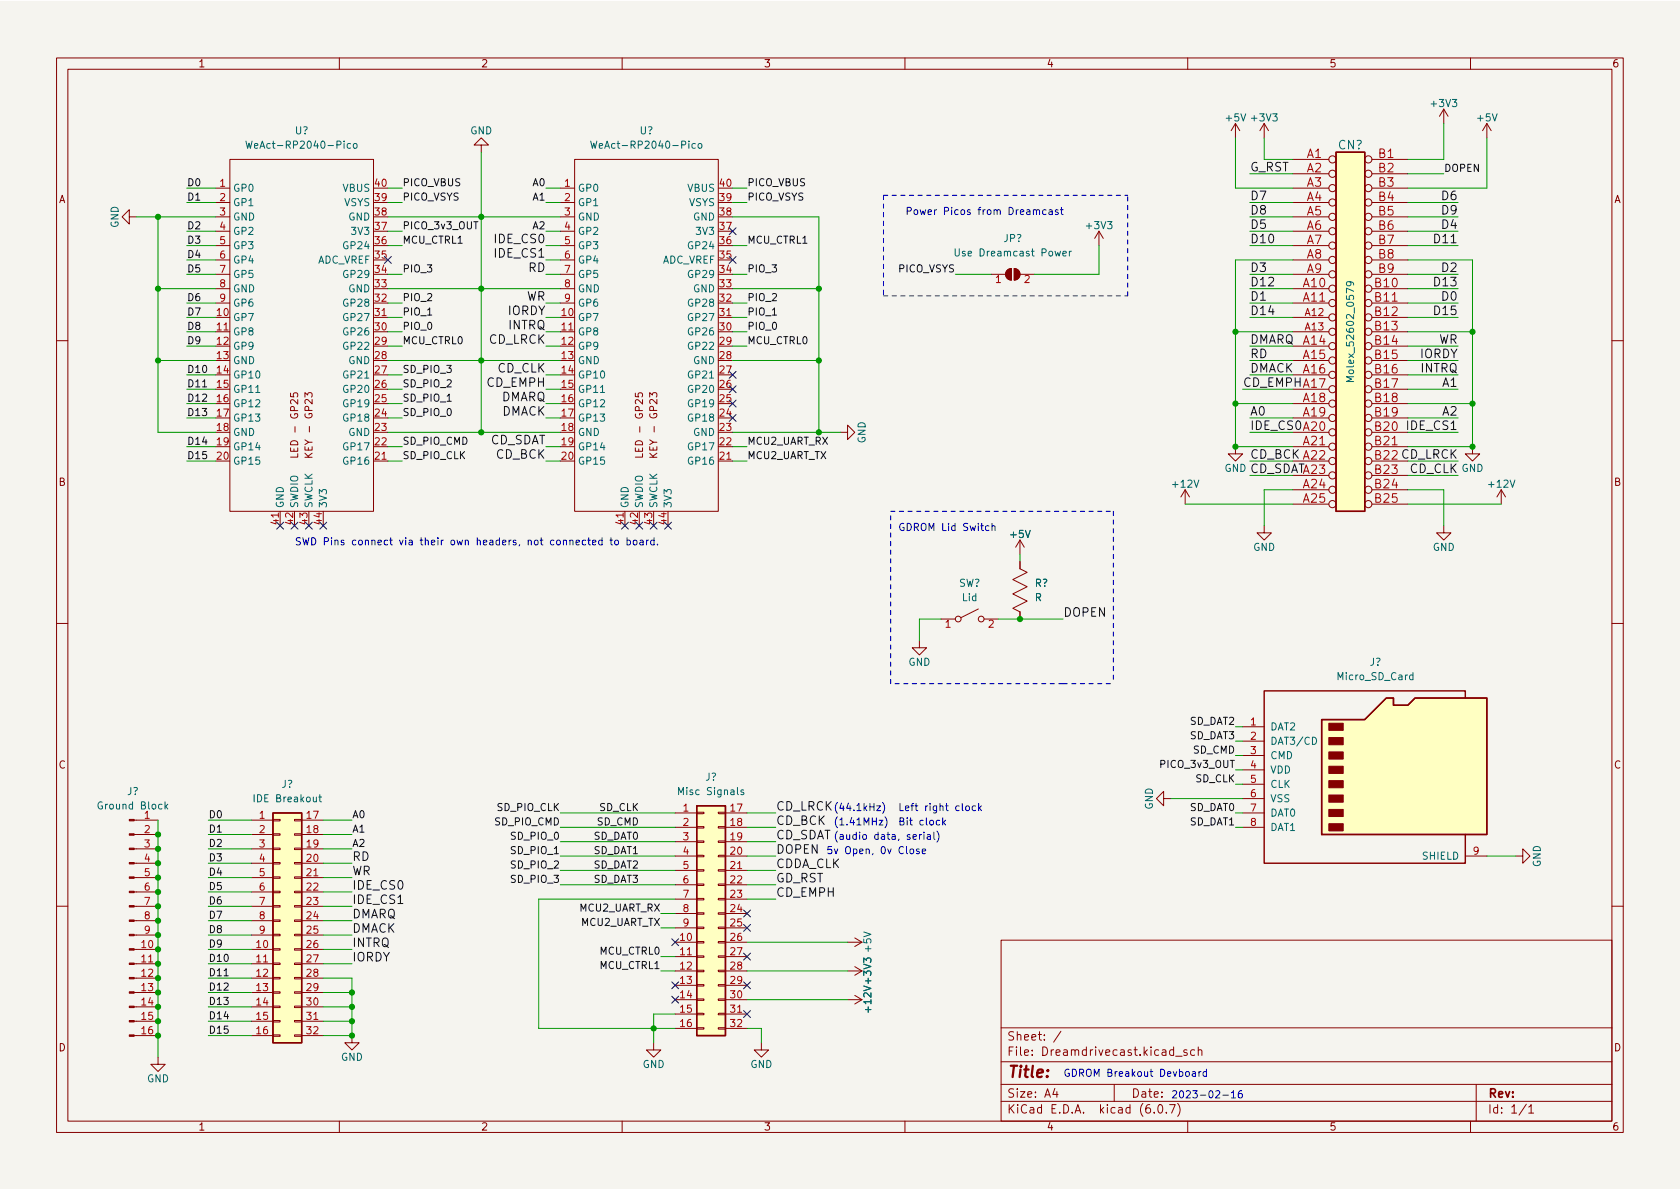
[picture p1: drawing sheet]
<svg xmlns="http://www.w3.org/2000/svg" width="297mm" height="210mm" viewBox="0 0 297 210" stroke-linecap="round" stroke-linejoin="round" font-family="sans-serif">
<path d="M0 .2h297v210.1h-297z" fill="#f5f4ef" stroke="#f5f4ef" stroke-width=".18"/>
<g fill="none" stroke="#840000" stroke-width=".18">
<path d="M10 10.2h277v190.1h-277zM12 12.2h273v186.1h-273zM60 10.2v2M110 10.2v2M160 10.2v2M210 10.2v2M255.3 19.3l-.8 1.3M255.3 19.3v2.5M255.3 19.3l.7 1.3M260 10.2v2M22.9 38.3v-1.2l-1.3 1.2 1.3 1.3v-1.3h1.2M38.1 33.3h2.5"/>
<path d="M38.1 35.8h2.5M38.1 38.3h2.5M40.6 28.2h25.4v62.2h-25.4zM85.1 25.6h1.3l-1.3-1.2-1.3 1.2h1.3v1.3M99.1 33.3h2.5M99.1 35.8h2.5M99.1 38.3h2.5M101.6 28.2h25.4v62.2h-25.4zM218.4 21.8l-.7 1.3M218.4 21.8v2.6M218.4 21.8l.8 1.3M223.5 21.8l-.7 1.3"/>
<path d="M223.5 21.8v2.6M223.5 21.8l.8 1.3M228.6 28.2h6.3M228.6 30.7h6.3M228.6 33.3h6.3M228.6 35.8h6.3M228.6 38.3h6.3M242.6 28.2h6.3M242.6 30.7h6.3M242.6 33.3h6.3M242.6 35.8h6.3M242.6 38.3h6.3"/>
<path d="M262.9 21.8l-.8 1.3M262.9 21.8v2.6M262.9 21.8l.8 1.3M38.1 48.5h2.5M38.1 51h2.5M38.1 53.6h2.5M38.1 58.7h2.5M38.1 40.9h2.5M38.1 43.4h2.5M38.1 46h2.5M66 56.1h2.6M99.1 48.5h2.5"/>
<path d="M99.1 51h2.5M99.1 53.6h2.5M99.1 58.7h2.5M99.1 40.9h2.5M99.1 43.4h2.5M99.1 46h2.5M127 56.1h2.5M175.3 48.5h2.5M178.1 47.8l.7-.3v2a1.02 1.02 0 0 1-.9-.6 1.02 1.02 0 0 1 .2-1.1zM179.3 47.5a1.02 1.02 0 0 1 1 1 1.02 1.02 0 0 1-1 1zM180.3 48.5h2.6M194.3 40.9l-.8 1.3"/>
<path d="M194.3 40.9v2.5M194.3 40.9l.8 1.3M228.6 48.5h6.3M228.6 51h6.3M228.6 53.6h6.3M228.6 56.1h6.3M228.6 58.7h6.3M228.6 40.9h6.3M228.6 43.4h6.3M228.6 46h6.3M242.6 48.5h6.3M242.6 51h6.3"/>
<path d="M242.6 53.6h6.3M242.6 56.1h6.3M242.6 58.7h6.3M242.6 40.9h6.3M242.6 43.4h6.3M242.6 46h6.3M10 60.2h2M51.4 69.5v.6l.6 .1-.1-.2v-.4l.2-.1h.4l.1 .2-.1 .5M53.9 70.2v-.8l.5 .5 .1-.4h.6l.1 .2-.1 .5M112.3 69.5v.6l.6 .1-.1-.2 .1-.4 .2-.1h.4l.1 .2-.1 .5M114.9 70.2v-.8l.5 .5 .1-.4h.5l.1 .2-.1 .5M148.6 76.4h1.3v-1.2l1.2 1.2-1.2 1.3v-1.3"/>
<path d="M218.4 79v1.3h1.3l-1.3 1.2-1.2-1.2h1.2M228.6 61.2h6.3M228.6 63.7h6.3M228.6 66.3h6.3M228.6 68.8h6.3M228.6 71.4h6.3M228.6 73.9h6.3M228.6 76.4h6.3M228.6 79h6.3M242.6 61.2h6.3M242.6 63.7h6.3M242.6 66.3h6.3"/>
<path d="M242.6 68.8h6.3M242.6 71.4h6.3M242.6 73.9h6.3M242.6 76.4h6.3M242.6 79h6.3M260.3 79v1.3h1.3l-1.3 1.2-1.2-1.2h1.2M285 60.2h2M49.5 90.4v2.6M52.6 80.2v.6h-1.2M53.9 80.9h1.3M53.9 80.1l.7 .8M55.2 80.1l-.7 .6"/>
<path d="M66 81.5h2.6M110.5 90.4v2.6M113.6 80.2v.6h-1.3M114.9 80.9h1.2M114.9 80.1l.7 .8M116.1 80.1l-.7 .6M127 81.5h2.5M180.3 99.3v1.3l1.3 .6-2.5 1.3 2.5 1.3-2.5 1.2 2.5 1.3-2.5 1.3 1.2 .6v1.3M180.3 95.5v2.5M180.3 95.5l-.7 1.3M180.3 95.5l.8 1.3M209.5 86.6l-.7 1.3"/>
<path d="M209.5 86.6v2.5M209.5 86.6l.8 1.3M223.5 93v1.2h1.3l-1.3 1.3-1.3-1.3h1.3M228.6 81.5h6.3M228.6 84.1h6.3M228.6 86.6h6.3M228.6 89.1h6.3M242.6 81.5h6.3M242.6 84.1h6.3M242.6 86.6h6.3M242.6 89.1h6.3M255.3 93v1.2h1.2l-1.2 1.3-1.3-1.3h1.3"/>
<path d="M265.4 86.6l-.7 1.3M265.4 86.6v2.5M265.4 86.6l.8 1.3M10 110.2h2M162.6 113.3v1.2h1.2l-1.2 1.3-1.3-1.3h1.3M166.4 109.5h2.5M173 107.7l-3.1 1.5M174 109.5h2.5M285 110.2h2M219.7 128.5h3.8M219.7 131.1h3.8M219.7 133.6h3.8"/>
<path d="M219.7 136.1h3.8M219.7 138.7h3.8M23.7 145h4.2M23.7 147.6h4.2M23.7 150.1h4.2M23.7 152.6h4.2M23.7 155.2h4.2M23.7 157.7h4.2M44.4 145h3.9M44.4 147.6h3.9M44.4 150.1h3.9M44.4 152.6h3.9"/>
<path d="M44.4 155.2h3.9M44.4 157.7h3.9M48.3 157.6h1.2v.3h-1.2zM48.3 155.1h1.2v.2h-1.2zM48.3 152.5h1.2v.3h-1.2zM48.3 150h1.2v.2h-1.2zM48.3 147.4h1.2v.3h-1.2zM48.3 144.9h1.2v.3h-1.2zM52.1 157.6h1.2v.3h-1.2zM52.1 155.1h1.2v.2h-1.2zM52.1 152.5h1.2v.3h-1.2zM52.1 150h1.2v.2h-1.2z"/>
<path d="M52.1 147.4h1.2v.3h-1.2zM52.1 144.9h1.2v.3h-1.2zM53.3 145h3.8M53.3 147.6h3.8M53.3 150.1h3.8M53.3 152.6h3.8M53.3 155.2h3.8M53.3 157.7h3.8M119.4 143.8h3.8M119.4 146.3h3.8M119.4 148.8h3.8M119.4 151.4h3.8"/>
<path d="M119.4 153.9h3.8M119.4 156.5h3.8M119.4 159h3.8M123.2 158.9h1.3v.2h-1.3zM123.2 156.3h1.3v.3h-1.3zM123.2 153.8h1.3v.2h-1.3zM123.2 151.3h1.3v.2h-1.3zM123.2 148.7h1.3v.3h-1.3zM123.2 146.2h1.3v.2h-1.3zM123.2 143.6h1.3v.3h-1.3zM127 158.9h1.3v.2h-1.3zM127 156.3h1.3v.3h-1.3z"/>
<path d="M127 153.8h1.3v.2h-1.3zM127 151.3h1.3v.2h-1.3zM127 148.7h1.3v.3h-1.3zM127 146.2h1.3v.2h-1.3zM127 143.6h1.3v.3h-1.3zM128.3 143.8h3.8M128.3 146.3h3.8M128.3 148.8h3.8M128.3 151.4h3.8M128.3 153.9h3.8M128.3 156.5h3.8M128.3 159h3.8"/>
<path d="M205.7 141.2v-1.3l-1.2 1.3 1.2 1.3v-1.3h1.3M219.7 143.8h3.8M219.7 146.3h3.8M219.7 141.2h3.8M259.1 151.4h3.8M268 151.4h1.2v-1.3l1.3 1.3-1.3 1.2v-1.2M10 160.2h2M23.7 167.9h4.2M23.7 170.4h4.2M23.7 173h4.2M23.7 175.5h4.2M23.7 178h4.2"/>
<path d="M23.7 160.3h4.2M23.7 162.8h4.2M23.7 165.3h4.2M44.4 167.9h3.9M44.4 170.4h3.9M44.4 173h3.9M44.4 175.5h3.9M44.4 178h3.9M44.4 160.3h3.9M44.4 162.8h3.9M44.4 165.3h3.9M48.3 177.9h1.2v.3h-1.2z"/>
<path d="M48.3 175.4h1.2v.2h-1.2zM48.3 172.8h1.2v.3h-1.2zM48.3 170.3h1.2v.3h-1.2zM48.3 167.8h1.2v.2h-1.2zM48.3 165.2h1.2v.3h-1.2zM48.3 162.7h1.2v.2h-1.2zM48.3 160.1h1.2v.3h-1.2zM52.1 177.9h1.2v.3h-1.2zM52.1 175.4h1.2v.2h-1.2zM52.1 172.8h1.2v.3h-1.2zM52.1 170.3h1.2v.3h-1.2zM52.1 167.8h1.2v.2h-1.2z"/>
<path d="M52.1 165.2h1.2v.3h-1.2zM52.1 162.7h1.2v.2h-1.2zM52.1 160.1h1.2v.3h-1.2zM53.3 167.9h3.8M53.3 170.4h3.8M53.3 173h3.8M53.3 175.5h3.8M53.3 178h3.8M53.3 160.3h3.8M53.3 162.8h3.8M53.3 165.3h3.8M119.4 166.6h3.8"/>
<path d="M119.4 169.2h3.8M119.4 171.7h3.8M119.4 174.2h3.8M119.4 176.8h3.8M119.4 179.3h3.8M119.4 161.5h3.8M119.4 164.1h3.8M123.2 179.2h1.3v.2h-1.3zM123.2 176.7h1.3v.2h-1.3zM123.2 174.1h1.3v.3h-1.3zM123.2 171.6h1.3v.2h-1.3zM123.2 169h1.3v.3h-1.3z"/>
<path d="M123.2 166.5h1.3v.2h-1.3zM123.2 164h1.3v.2h-1.3zM123.2 161.4h1.3v.3h-1.3zM127 179.2h1.3v.2h-1.3zM127 176.7h1.3v.2h-1.3zM127 174.1h1.3v.3h-1.3zM127 171.6h1.3v.2h-1.3zM127 169h1.3v.3h-1.3zM127 166.5h1.3v.2h-1.3zM127 164h1.3v.2h-1.3zM127 161.4h1.3v.3h-1.3zM128.3 166.6h3.8"/>
<path d="M128.3 169.2h3.8M128.3 171.7h3.8M128.3 174.2h3.8M128.3 176.8h3.8M128.3 179.3h3.8M128.3 161.5h3.8M128.3 164.1h3.8M149.9 166.6h2.5M149.9 171.7h2.5M149.9 176.8h2.5M151.1 176l1.3 .8M151.1 170.9l1.3 .8"/>
<path d="M151.1 165.9l1.3 .7M152.4 176.8l-1.3 .7M152.4 171.7l-1.3 .8M152.4 166.6l-1.3 .8M177 166.3h108v32h-108zM285 160.2h2M23.7 180.6h4.2M23.7 183.1h4.2M27.9 186.9v1.3h-1.2l1.2 1.3 1.3-1.3h-1.3M44.4 180.6h3.9M44.4 183.1h3.9M48.3 183h1.2v.3h-1.2z"/>
<path d="M48.3 180.5h1.2v.2h-1.2zM52.1 183h1.2v.3h-1.2zM52.1 180.5h1.2v.2h-1.2zM53.3 180.6h3.8M53.3 183.1h3.8M60 198.3v2M62.2 183.1v1.3h1.3l-1.3 1.3-1.2-1.3h1.2M110 198.3v2M115.6 184.4v1.3h1.2l-1.2 1.2-1.3-1.2h1.3M119.4 181.9h3.8M123.2 181.7h1.3v.3h-1.3zM127 181.7h1.3v.3h-1.3z"/>
<path d="M128.3 181.9h3.8M134.6 184.4v1.3h1.3l-1.3 1.2-1.3-1.2h1.3M160 198.3v2M177 194.8h108M177 191.8h108M177 187.8h108M177 181.8h108M186.5 192.5l-.4 1h1M186.9 193v1M187.6 182.4l-1.3 1.9M197 191.8v3M204.1 196.7v.1"/>
<path d="M204.9 195.4l.2-.1a.81 .81 0 0 1 .6 .7 .81 .81 0 0 1-.3 .8h-.2a.81 .81 0 0 1-.6-.6 .81 .81 0 0 1 .3-.8zM206.2 196.7v.1M206.8 195.3h1l-.7 1.5M207.9 186.8h1.1M208.2 195.1a1.72 1.72 0 0 1 0 2.3M209.9 185.7l-.4-.1-.2 .2 .1 .3 .5 .1v.4h-.6M210 198.3v2M211.2 185.7l-.4-.1-.3 .3v.4l.1 .3h.6M211.9 185.8l.2-.2 .3 .1 .1 .9M211.9 185.1v1.5M260 198.3v2M261 191.8v6.5"/>
<path d="M269.9 195.3l-1.3 1.9M270.3 195.8l.4-.5v1.5M270.3 196.8h.9"/>
<circle cx="235.6" cy="35.8" r=".63"/>
<circle cx="235.6" cy="38.3" r=".63"/>
<circle cx="235.6" cy="28.2" r=".63"/>
<circle cx="235.6" cy="33.3" r=".63"/>
<circle cx="235.6" cy="30.7" r=".63"/>
<circle cx="241.9" cy="38.3" r=".63"/>
<circle cx="241.9" cy="30.7" r=".63"/>
<circle cx="241.9" cy="33.3" r=".63"/>
<circle cx="241.9" cy="35.8" r=".63"/>
<circle cx="241.9" cy="28.2" r=".63"/>
<circle cx="235.6" cy="58.7" r=".63"/>
<circle cx="235.6" cy="46" r=".63"/>
<circle cx="235.6" cy="51" r=".63"/>
<circle cx="235.6" cy="53.6" r=".63"/>
<circle cx="235.6" cy="56.1" r=".63"/>
<circle cx="235.6" cy="40.9" r=".63"/>
<circle cx="235.6" cy="43.4" r=".63"/>
<circle cx="235.6" cy="48.5" r=".63"/>
<circle cx="241.9" cy="51" r=".63"/>
<circle cx="241.9" cy="53.6" r=".63"/>
<circle cx="241.9" cy="56.1" r=".63"/>
<circle cx="241.9" cy="58.7" r=".63"/>
<circle cx="241.9" cy="40.9" r=".63"/>
<circle cx="241.9" cy="43.4" r=".63"/>
<circle cx="241.9" cy="46" r=".63"/>
<circle cx="241.9" cy="48.5" r=".63"/>
<circle cx="235.6" cy="79" r=".63"/>
<circle cx="235.6" cy="63.7" r=".63"/>
<circle cx="235.6" cy="61.2" r=".63"/>
<circle cx="235.6" cy="71.4" r=".63"/>
<circle cx="235.6" cy="73.9" r=".63"/>
<circle cx="235.6" cy="66.3" r=".63"/>
<circle cx="235.6" cy="68.8" r=".63"/>
<circle cx="235.6" cy="76.4" r=".63"/>
<circle cx="241.9" cy="61.2" r=".63"/>
<circle cx="241.9" cy="71.4" r=".63"/>
<circle cx="241.9" cy="66.3" r=".63"/>
<circle cx="241.9" cy="68.8" r=".63"/>
<circle cx="241.9" cy="73.9" r=".63"/>
<circle cx="241.9" cy="79" r=".63"/>
<circle cx="241.9" cy="63.7" r=".63"/>
<circle cx="241.9" cy="76.4" r=".63"/>
<circle cx="235.6" cy="86.6" r=".63"/>
<circle cx="235.6" cy="89.1" r=".63"/>
<circle cx="235.6" cy="84.1" r=".63"/>
<circle cx="235.6" cy="81.5" r=".63"/>
<circle cx="241.9" cy="86.6" r=".63"/>
<circle cx="241.9" cy="84.1" r=".63"/>
<circle cx="241.9" cy="81.5" r=".63"/>
<circle cx="241.9" cy="89.1" r=".63"/>
<circle cx="169.4" cy="109.5" r=".51"/>
<circle cx="173.5" cy="109.5" r=".51"/>
</g>
<g fill="#840000" stroke="#840000" stroke-width=".18">
<path d="M178.1 47.8l.7-.3v2a1.02 1.02 0 0 1-.9-.6 1.02 1.02 0 0 1 .2-1.1z"/>
<path d="M179.3 47.5a1.02 1.02 0 0 1 1 1 1.02 1.02 0 0 1-1 1z"/>
<path d="M22.9 183h.8v.3h-.8z"/>
<path d="M22.9 180.5h.8v.2h-.8z"/>
<path d="M22.9 177.9h.8v.3h-.8z"/>
<path d="M22.9 175.4h.8v.2h-.8z"/>
<path d="M22.9 172.8h.8v.3h-.8z"/>
<path d="M22.9 170.3h.8v.3h-.8z"/>
<path d="M22.9 167.8h.8v.2h-.8z"/>
<path d="M22.9 165.2h.8v.3h-.8z"/>
<path d="M22.9 162.7h.8v.2h-.8z"/>
<path d="M22.9 160.1h.8v.3h-.8z"/>
<path d="M22.9 157.6h.8v.3h-.8z"/>
<path d="M22.9 155.1h.8v.2h-.8z"/>
<path d="M22.9 152.5h.8v.3h-.8z"/>
<path d="M22.9 150h.8v.2h-.8z"/>
<path d="M22.9 147.4h.8v.3h-.8z"/>
<path d="M22.9 144.9h.8v.3h-.8z"/>
<path d="M234.9 145.7h2.6v1.2h-2.6z"/>
<path d="M234.9 143.1h2.6v1.3h-2.6z"/>
<path d="M234.9 140.6h2.6v1.3h-2.6z"/>
<path d="M234.9 138h2.6v1.3h-2.6z"/>
<path d="M234.9 135.5h2.6v1.3h-2.6z"/>
<path d="M234.9 133h2.6v1.2h-2.6z"/>
<path d="M234.9 130.4h2.6v1.3h-2.6z"/>
<path d="M234.9 127.9h2.6v1.3h-2.6z"/>
</g>
<g fill="none" stroke="#006464" stroke-width=".18">
<path d="M43.5 25l.3 1.2 .2-.9 .3 .9 .3-1.2M62 25.4h-.4l-.2 .2 .1 .6h.5M62.5 25.5l.2-.1 .4 .1v.5l-.1 .2h-.3l-.2-.1zM104.4 25l.3 1.2 .3-.9 .2 .9 .3-1.2M122.9 25.4h-.3l-.3 .2 .2 .6h.4M123.5 25.5l.2-.1 .3 .1 .1 .5-.1 .2h-.3l-.2-.1zM168.9 44v1l.2 .3 .4-.1 .1-.2v-1M187.9 44.8l.6-.1v-.2l-.4-.1-.2 .2 .1 .6h.5M189.1 44.4v.9M189.4 44.4l-.3 .3M238.6 49.8l.3 .3-.1 .3-.2 .1-.5-.1v-.3l.1-.2a.84 .84 0 0 1 1.1 .3v.2M239.3 66.6h-1.2l.9 .4-.9 .5h1.2"/>
<path d="M249.8 119.4h-.3l-.3 .2 .1 .5h.5M249.8 118.9v1.3M131.5 139.7h-.3l-.2 .2 .1 .1 .4 .2v.3h-.5M232.1 130.4a.64 .64 0 0 1 .7 .6 .64 .64 0 0 1-.7 .6zM29.2 141.8v1.3M29.3 142.6l.4 .5M29.7 142.2l-.5 .5M56.4 140.9h.4M56.5 140.5v1.1l.3 .2"/>
</g>
<g fill="#ffffc2" stroke="#ffffc2" stroke-width=".18">
<path d="M236.2 26.9h5.1v63.5h-5.1z"/>
<path d="M48.3 143.8h5v40.6h-5z"/>
<path d="M123.2 142.5h5.1v40.6h-5.1z"/>
<path d="M233.7 127.2h7.6l3.8-3.8h1.3v1.3h2.5l1.3-1.3h12.7v24.2h-29.2z"/>
</g>
<path d="M236.2 26.9h5.1v63.5h-5.1zM233.7 127.2h7.6l3.8-3.8h1.3v1.3h2.5l1.3-1.3h12.7v24.2h-29.2zM259.1 123.4v-1.2h-35.6v30.4h35.6v-5M48.3 143.8h5v40.6h-5zM123.2 142.5h5.1v40.6h-5.1z" fill="none" stroke="#840000" stroke-width=".25"/>
<path d="M35.8 68.4h.7M39.6 172.6h.8" fill="none" stroke="#0f0f0f" stroke-width=".18"/>
<g fill="none" stroke="#0000c2" stroke-width=".18">
<path d="M183.3 37.3l.1-.2 .3 .1 .1 .7M185 37.2l-.4-.1-.3 .2 .2 .6h.5M185.5 37.2h.5v.7M186 37.4l-.4 .1-.2 .1 .2 .3h.4M187.1 37.2l-.3-.1-.2 .2v.2l.5 .1v.3h-.5M187.5 37.1h.5M187.7 36.7v1.1l.3 .1M103.9 95.5h.5M104.1 95.1v1.1l.3 .2M104.8 95.9l.6-.1-.1-.2-.4-.1-.1 .2v.6h.5M106.5 95.6l-.4-.1-.3 .3 .2 .5h.5M106.5 95.1v1.3"/>
<path d="M107.8 95.5h.5M108 95.1v1.1l.3 .2M108.8 95.6l.3-.1 .3 .3v.3l-.3 .3-.3-.1-.1-.2zM110.9 95.6l.3-.1 .3 .3-.1 .5h-.5M110.9 95.1v1.3M112.1 95.6l.3-.1 .2 .3v.3l-.2 .3-.3-.1-.1-.2zM113.2 95.6h.5v.8M113.7 95.8l-.4 .1-.2 .2 .2 .3 .4-.1M114.3 95.5v.9M114.7 95.5l-.4 .3M115.6 95.6l-.3-.1-.3 .3 .2 .5h.4M115.6 95.1v1.3"/>
<path d="M116.3 96.2v.2M174.9 93h-.4l-.3 .2 .2 .6h.5M175.4 93.1l.2-.1h.3v.8M175.4 92.5v1.3M155 142.5h.7l-.7 .8h.7M155.4 145h.7l-.7 .9h.7M156 141.9a1.46 1.46 0 0 1 0 1.9M156.5 144.4a1.46 1.46 0 0 1 0 2M161 150.2l.3-.1 .2 .3v.3l-.2 .3-.3-.1-.1-.2zM162.5 150.2l-.3-.1-.2 .2 .1 .2 .4 .1v.3h-.5M162.6 147.6v.8M162.9 147.6l-.3 .2"/>
<path d="M163.1 150.5l.6-.1-.1-.2-.4-.1-.1 .2v.6h.5M163.4 147.2v.1M163.4 147.6v.8M164 147.6h.5v.8M164.5 147.9h-.4l-.2 .2 .2 .3h.4M165.1 147.2v1l.2 .2M165.7 147a1.46 1.46 0 0 1 0 1.9M166.1 145.1l-.3-.1-.3 .3 .2 .5h.4M166.7 144.6v1.3M166.8 145.4l.4 .5M167.2 145l-.5 .5M170.9 142.6l.3-.1 .2 .2v.4l-.2 .2h-.3l-.2-.2z"/>
<path d="M172.5 142.6l-.4-.1-.2 .2 .1 .6h.5M173 142.1v1.2M173.2 142.9l.3 .4M173.5 142.5l-.5 .5M210.8 189.6h.5l.1 .7M211.4 189.8l-.4 .1-.2 .1 .2 .3h.4M212 189.5v.8M212.3 189.5l-.3 .2M213.3 189.6l-.3-.1-.3 .2 .1 .6h.5M213.3 189.1v1.2M216.2 193.7h1M217.7 193.2l.4-.3v1.2"/>
<path d="M217.7 194.1h.8M219.5 192.9h-.3a.86 .86 0 0 0 0 1.2l.4-.1 .1-.4-.3-.2h-.2l-.3 .2"/>
</g>
<path d="M156.2 34.5v17.8M156.2 34.5h43.2M156.2 52.3h43.2M199.4 52.3v-17.8M157.5 90.4h39.3M196.8 90.4v30.5M157.5 120.9v-30.5M188 120.9h8.8M188 120.9h-30.5" fill="none" stroke="#0000c2" stroke-width=".18" stroke-dasharray=".8 .8"/>
<g fill="none" stroke="#009600" stroke-width=".18">
<path d="M24.1 38.3h14M27.9 38.3v38.1h10.2M33 33.3h5.1M33 35.8h5.1M68.6 38.3h30.5M68.6 33.3h2.5M68.6 35.8h2.5M85.1 26.9v49.5M96.5 33.3h2.6M96.5 35.8h2.6M129.5 38.3h15.3v38.1M129.5 33.3h2.6"/>
<path d="M129.5 35.8h2.6M218.4 24.4v8.9h10.2M221 38.3h7.6M221 35.8h7.6M221 30.7h7.6M223.5 24.4v3.8h5.1M248.9 38.3h8.9M248.9 35.8h8.9M248.9 30.7h6.4M255.3 21.8v6.4h-6.4M262.9 24.4v8.9h-14M27.9 51h10.2"/>
<path d="M33 58.7h5.1M33 56.1h5.1M33 53.6h5.1M33 43.4h5.1M33 48.5h5.1M33 40.9h5.1M33 46h5.1M68.6 58.7h2.5M68.6 56.1h2.5M68.6 53.6h2.5M68.6 51h30.5M68.6 43.4h2.5"/>
<path d="M68.6 48.5h2.5M68.6 40.9h2.5M96.5 58.7h2.6M96.5 56.1h2.6M96.5 53.6h2.6M96.5 43.4h2.6M96.5 48.5h2.6M96.5 40.9h2.6M96.5 46h2.6M129.5 58.7h2.6M129.5 56.1h2.6M129.5 53.6h2.6"/>
<path d="M129.5 51h15.3M129.5 43.4h2.6M129.5 48.5h2.6M168.9 48.5h6.4M194.3 43.4v5.1h-11.4M218.4 58.7h10.2M221 56.1h7.6M221 53.6h7.6M221 51h7.6M221 43.4h7.6M221 48.5h7.6M221 40.9h7.6"/>
<path d="M228.6 46h-10.2v33h10.2M248.9 58.7h11.4M248.9 56.1h8.9M248.9 53.6h8.9M248.9 51h8.9M248.9 43.4h8.9M248.9 48.5h8.9M248.9 40.9h8.9M248.9 46h11.4v33h-11.4M27.9 63.7h10.2M33 61.2h5.1M33 66.3h5.1"/>
<path d="M33 68.8h5.1M33 73.9h5.1M33 71.4h5.1M33 79h5.1M68.6 61.2h2.5M68.6 66.3h2.5M68.6 68.8h2.5M68.6 76.4h30.5M68.6 73.9h2.5M68.6 71.4h2.5M68.6 63.7h30.5M68.6 79h2.5"/>
<path d="M96.5 61.2h2.6M96.5 66.3h2.6M96.5 68.8h2.6M96.5 73.9h2.6M96.5 71.4h2.6M96.5 79h2.6M129.5 61.2h2.6M129.5 76.4h19.1M129.5 63.7h15.3M129.5 79h2.6M218.4 71.4h10.2M219.7 68.8h8.9"/>
<path d="M221 61.2h7.6M221 66.3h7.6M221 76.4h7.6M221 73.9h7.6M221 63.7h7.6M248.9 61.2h8.9M248.9 66.3h8.9M248.9 68.8h8.9M248.9 76.4h8.9M248.9 73.9h8.9M248.9 71.4h11.4M248.9 63.7h8.9"/>
<path d="M33 81.5h5.1M68.6 81.5h2.5M96.5 81.5h2.6M129.5 81.5h2.6M180.3 98v1.3M209.5 89.1h19.1M221 81.5h7.6M221 84.1h7.6M228.6 86.6h-5.1v6.4M248.9 86.6h6.4v6.4M248.9 81.5h8.9M248.9 84.1h8.9"/>
<path d="M248.9 89.1h16.5M166.4 109.5h-3.8v3.8M176.5 109.5h11.5M218.4 136.1h1.3M218.4 133.6h1.3M218.4 131.1h1.3M218.4 128.5h1.3M218.4 138.7h1.3M27.9 145v41.9M36.8 157.7h7.6M36.8 152.6h7.6M36.8 155.2h7.6"/>
<path d="M36.8 147.6h7.6M36.8 150.1h7.6M36.8 145h7.6M57.1 157.7h5.1M57.1 152.6h5.1M57.1 155.2h5.1M57.1 147.6h5.1M57.1 150.1h5.1M57.1 145h5.1M99.1 146.3h20.3M99.1 156.5h20.3M99.1 153.9h20.3"/>
<path d="M99.1 148.8h20.3M99.1 151.4h20.3M99.1 143.8h20.3M119.4 159h-24.2v22.9h24.2M132.1 146.3h5.1M132.1 156.5h5.1M132.1 153.9h5.1M132.1 148.8h5.1M132.1 159h5.1M132.1 151.4h5.1M132.1 143.8h5.1M207 141.2h12.7"/>
<path d="M218.4 146.3h1.3M218.4 143.8h1.3M262.9 151.4h5.1M36.8 162.8h7.6M36.8 160.3h7.6M36.8 165.3h7.6M36.8 178h7.6M36.8 170.4h7.6M36.8 167.9h7.6M36.8 175.5h7.6M36.8 173h7.6M57.1 162.8h5.1"/>
<path d="M57.1 160.3h5.1M57.1 165.3h5.1M57.1 173h5.1v10.1h-5.1M57.1 178h5.1M57.1 170.4h5.1M57.1 167.9h5.1M57.1 175.5h5.1M116.8 171.7h2.6M116.8 169.2h2.6M116.8 161.5h2.6M116.8 164.1h2.6M119.4 179.3h-3.8v5.1"/>
<path d="M132.1 176.8h17.8M132.1 171.7h17.8M132.1 166.6h17.8M36.8 180.6h7.6M36.8 183.1h7.6M57.1 180.6h5.1M132.1 181.9h2.5v2.5"/>
</g>
<g fill="none" stroke="#000084" stroke-width=".18">
<path d="M68 45.4l1.2 1.2M69.2 45.4l-1.2 1.2M128.9 40.3l1.2 1.2M128.9 45.4l1.2 1.2M130.1 40.3l-1.2 1.2M130.1 45.4l-1.2 1.2M128.9 68.2l1.2 1.2M128.9 65.7l1.2 1.2M128.9 70.8l1.2 1.2M128.9 73.3l1.2 1.2M130.1 68.2l-1.2 1.2M130.1 65.7l-1.2 1.2"/>
<path d="M130.1 70.8l-1.2 1.2M130.1 73.3l-1.2 1.2M48.9 92.3l1.2 1.3M50.1 92.3l-1.2 1.3M51.5 92.3l1.2 1.3M52.7 92.3l-1.2 1.3M54 92.3l1.2 1.3M55.2 92.3l-1.2 1.3M56.5 92.3l1.3 1.3M57.8 92.3l-1.3 1.3M109.9 92.3l1.2 1.3M111.1 92.3l-1.2 1.3"/>
<path d="M112.4 92.3l1.2 1.3M113.6 92.3l-1.2 1.3M115 92.3l1.2 1.3M116.2 92.3l-1.2 1.3M117.5 92.3l1.2 1.3M118.7 92.3l-1.2 1.3M118.8 166l1.2 1.2M118.8 173.6l1.2 1.2M118.8 176.2l1.2 1.2M120 166l-1.2 1.2M120 173.6l-1.2 1.2M120 176.2l-1.2 1.2"/>
<path d="M131.5 178.7l1.2 1.2M131.5 160.9l1.2 1.2M131.5 173.6l1.2 1.2M131.5 163.5l1.2 1.2M131.5 168.5l1.2 1.3M132.7 178.7l-1.2 1.2M132.7 160.9l-1.2 1.2M132.7 173.6l-1.2 1.2M132.7 163.5l-1.2 1.2M132.7 168.5l-1.2 1.3"/>
</g>
<g fill="#009600" stroke="#009600" stroke-width=".18">
<circle cx="260.3" cy="58.7" r=".46"/>
<circle cx="260.3" cy="79" r=".46"/>
<circle cx="260.3" cy="71.4" r=".46"/>
<circle cx="218.4" cy="71.4" r=".46"/>
<circle cx="218.4" cy="79" r=".46"/>
<circle cx="218.4" cy="58.7" r=".46"/>
<circle cx="27.9" cy="63.7" r=".46"/>
<circle cx="27.9" cy="38.3" r=".46"/>
<circle cx="27.9" cy="51" r=".46"/>
<circle cx="85.1" cy="51" r=".46"/>
<circle cx="85.1" cy="63.7" r=".46"/>
<circle cx="85.1" cy="38.3" r=".46"/>
<circle cx="144.8" cy="51" r=".46"/>
<circle cx="85.1" cy="76.4" r=".46"/>
<circle cx="144.8" cy="63.7" r=".46"/>
<circle cx="144.8" cy="76.4" r=".46"/>
<circle cx="180.3" cy="109.5" r=".46"/>
<circle cx="27.9" cy="157.7" r=".46"/>
<circle cx="27.9" cy="155.2" r=".46"/>
<circle cx="27.9" cy="150.1" r=".46"/>
<circle cx="27.9" cy="147.6" r=".46"/>
<circle cx="27.9" cy="152.6" r=".46"/>
<circle cx="115.6" cy="181.9" r=".46"/>
<circle cx="27.9" cy="173" r=".46"/>
<circle cx="27.9" cy="180.6" r=".46"/>
<circle cx="27.9" cy="178" r=".46"/>
<circle cx="27.9" cy="183.1" r=".46"/>
<circle cx="27.9" cy="175.5" r=".46"/>
<circle cx="27.9" cy="162.8" r=".46"/>
<circle cx="27.9" cy="165.3" r=".46"/>
<circle cx="27.9" cy="167.9" r=".46"/>
<circle cx="27.9" cy="160.3" r=".46"/>
<circle cx="27.9" cy="170.4" r=".46"/>
<circle cx="62.2" cy="183.1" r=".46"/>
<circle cx="62.2" cy="180.6" r=".46"/>
<circle cx="62.2" cy="178" r=".46"/>
<circle cx="62.2" cy="175.5" r=".46"/>
</g>
<text font-size="2.8" fill="#840000" x="178" y="190.6">Title:</text>
<g font-size="2.1" fill="#a90000">
<text x="231.1" y="27.9">A1</text>
<text x="243.8" y="27.9">B1</text>
<text x="231.1" y="30.5">A2</text>
<text x="231.1" y="33">A3</text>
<text x="231.1" y="35.6">A4</text>
<text x="243.8" y="30.5">B2</text>
<text x="243.8" y="33">B3</text>
<text x="243.8" y="35.6">B4</text>
<text x="231.1" y="38.1">A5</text>
<text x="231.1" y="40.6">A6</text>
<text x="243.8" y="38.1">B5</text>
<text x="243.8" y="40.6">B6</text>
<text x="231.1" y="43.2">A7</text>
<text x="231.1" y="45.7">A8</text>
<text x="243.8" y="43.2">B7</text>
<text x="243.8" y="45.7">B8</text>
<text x="230.5" y="50.8">A10</text>
<text x="230.5" y="53.3">A11</text>
<text x="231.1" y="48.3">A9</text>
<text x="243.2" y="50.8">B10</text>
<text x="243.2" y="53.3">B11</text>
<text x="243.8" y="48.3">B9</text>
<text x="243.2" y="55.9">B12</text>
<text x="243.2" y="58.4">B13</text>
<text x="230.5" y="61">A14</text>
<text x="230.5" y="63.5">A15</text>
<text x="243.2" y="61">B14</text>
<text x="243.2" y="63.5">B15</text>
<text x="230.5" y="66">A16</text>
<text x="230.5" y="71.1">A18</text>
<text x="243.2" y="66">B16</text>
<text x="243.2" y="68.6">B17</text>
<text x="243.2" y="71.1">B18</text>
<text x="230.5" y="73.7">A19</text>
<text x="243.2" y="73.7">B19</text>
<text x="243.2" y="76.2">B20</text>
<text x="230.5" y="78.7">A21</text>
<text x="243.2" y="78.7">B21</text>
<text x="243.2" y="83.8">B23</text>
<text x="230.5" y="86.4">A24</text>
<text x="230.5" y="88.9">A25</text>
<text x="243.2" y="86.4">B24</text>
<text x="243.2" y="88.9">B25</text>
</g>
<text font-size="2.1" fill="#006464" x="236.6" y="26.4">CN?</text>
<g font-size="2.1" fill="#0f0f0f">
<text x="221" y="35.4">D7</text>
<text x="221" y="30.3">G_RST</text>
<text x="255.1" y="35.4">D6</text>
<text x="221" y="40.5">D5</text>
<text x="221" y="37.9">D8</text>
<text x="255.1" y="40.5">D4</text>
<text x="255.1" y="37.9">D9</text>
<text x="87.7" y="43">IDE_CS0</text>
<text x="87.7" y="45.5">IDE_CS1</text>
<text x="221" y="43">D10</text>
<text x="253.9" y="43">D11</text>
<text x="93" y="53.2">WR</text>
<text x="93.5" y="48.1">RD</text>
<text x="221" y="53.2">D1</text>
<text x="221" y="48.1">D3</text>
<text x="221" y="50.6">D12</text>
<text x="253.9" y="50.6">D13</text>
<text x="255.1" y="53.2">D0</text>
<text x="255.1" y="48.1">D2</text>
<text x="89.8" y="55.7">IORDY</text>
<text x="89.9" y="58.2">INTRQ</text>
<text x="221" y="55.7">D14</text>
<text x="253.9" y="55.7">D15</text>
<text x="86.4" y="60.8">CD_LRCK</text>
<text x="87.9" y="65.9">CD_CLK</text>
<text x="221" y="63.3">RD</text>
<text x="221" y="60.8">DMARQ</text>
<text x="221" y="65.9">DMACK</text>
<text x="251.1" y="63.3">IORDY</text>
<text x="251.2" y="65.9">INTRQ</text>
<text x="254.3" y="60.8">WR</text>
<text x="86.1" y="68.4">CD_EMPH</text>
<text x="88.5" y="70.9">DMARQ</text>
<text x="219.7" y="68.4">CD_EMPH A17</text>
<text x="255.1" y="68.4">A1</text>
<text x="88.6" y="73.5">DMACK</text>
<text x="221" y="76">IDE_CS0 A20</text>
<text x="221" y="73.5">A0</text>
<text x="249" y="76">IDE_CS1</text>
<text x="255.1" y="73.5">A2</text>
<text x="86.5" y="78.6">CD_SDAT</text>
<text x="87.7" y="81.1">CD_BCK</text>
<text x="221" y="83.6">CD_SDATA23</text>
<text x="221" y="81.1">CD_BCK A22</text>
<text x="243.2" y="81.3">B22 CD_LRCK</text>
<text x="249.2" y="83.6">CD_CLK</text>
<text x="188" y="109.1">DOPEN</text>
<text x="137.2" y="143.3">CD_LRCK</text>
<text x="137.2" y="148.4">CD_SDAT</text>
<text x="137.2" y="145.9">CD_BCK</text>
<text x="62.2" y="154.8">WR</text>
<text x="62.2" y="152.2">RD</text>
<text x="137.2" y="151">DOPEN</text>
<text x="137.2" y="153.5">CDDA_CLK</text>
<text x="62.2" y="159.8">IDE_CS1</text>
<text x="62.2" y="157.3">IDE_CS0</text>
<text x="137.2" y="156">GD_RST</text>
<text x="137.2" y="158.6">CD_EMPH</text>
<text x="62.2" y="167.5">INTRQ</text>
<text x="62.2" y="164.9">DMACK</text>
<text x="62.2" y="162.4">DMARQ</text>
<text x="62.2" y="170">IORDY</text>
</g>
<g font-size="2.1" fill="#840000">
<text x="178" y="184">Sheet: /</text>
<text x="178" y="186.7">File: Dreamdrivecast.kicad_sch</text>
<text x="178" y="196.9">KiCad E.D.A. kicad (6.0.7)</text>
<text x="178" y="194.1">Size: A4</text>
<text x="200" y="194.1">Date:</text>
<text x="263" y="194.1">Rev:</text>
<text x="263" y="196.9">Id: 1/1</text>
</g>
<g font-size="1.8" fill="#840000">
<text x="35" y="11.9">1</text>
<text x="85" y="11.9">2</text>
<text x="135" y="11.9">3</text>
<text x="185" y="11.9">4</text>
<text x="235" y="11.9">5</text>
<text x="285" y="11.9">6</text>
<text x="10.3" y="35.9">A</text>
<text x="285.3" y="35.9">A</text>
<text x="52.7" y="80" transform="rotate(-90 52.7 80)">LED - GP25</text>
<text x="55.2" y="80" transform="rotate(-90 55.2 80)">KEY - GP23</text>
<text x="113.7" y="80" transform="rotate(-90 113.7 80)">LED - GP25</text>
<text x="116.2" y="80" transform="rotate(-90 116.2 80)">KEY - GP23</text>
<text x="10.3" y="85.9">B</text>
<text x="285.3" y="85.9">B</text>
<text x="10.3" y="135.9">C</text>
<text x="285.3" y="135.9">C</text>
<text x="10.3" y="185.9">D</text>
<text x="285.3" y="185.9">D</text>
<text x="35" y="199.9">1</text>
<text x="85" y="199.9">2</text>
<text x="135" y="199.9">3</text>
<text x="185" y="199.9">4</text>
<text x="235" y="199.9">5</text>
<text x="285" y="199.9">6</text>
</g>
<g font-size="1.8" fill="#006464">
<text x="52.2" y="23.7">U?</text>
<text x="83.1" y="23.7">GND</text>
<text x="113.1" y="23.7">U?</text>
<text x="216.8" y="21.5">+5V</text>
<text x="221.4" y="21.5">+3V3</text>
<text x="253.2" y="18.9">+3V3</text>
<text x="261.3" y="21.5">+5V</text>
<text x="44.9" y="26.3">WeAct-RP2040-Pico</text>
<text x="105.9" y="26.3">WeAct-RP2040-Pico</text>
<text x="41.1" y="33.9">GP0</text>
<text x="60.6" y="33.9">VBUS</text>
<text x="102.1" y="33.9">GP0</text>
<text x="121.6" y="33.9">VBUS</text>
<text x="21" y="40.3" transform="rotate(-90 21 40.3)">GND</text>
<text x="41.1" y="36.4">GP1</text>
<text x="41.1" y="39">GND</text>
<text x="41.1" y="41.5">GP2</text>
<text x="60.8" y="36.4">VSYS</text>
<text x="61.6" y="39">GND</text>
<text x="62.4" y="41.5">3V3</text>
<text x="102.1" y="36.4">GP1</text>
<text x="102.1" y="39">GND</text>
<text x="102.1" y="41.5">GP2</text>
<text x="121.8" y="36.4">VSYS</text>
<text x="122.6" y="39">GND</text>
<text x="123.3" y="41.5">3V3</text>
<text x="192.2" y="40.5">+3V3</text>
<text x="41.1" y="44.1">GP3</text>
<text x="41.1" y="46.6">GP4</text>
<text x="56" y="46.6">ADC_VREF</text>
<text x="61" y="44.1">GP24</text>
<text x="102.1" y="44.1">GP3</text>
<text x="102.1" y="46.6">GP4</text>
<text x="117" y="46.6">ADC_VREF</text>
<text x="122" y="44.1">GP24</text>
<text x="169.8" y="45.3">Use Dreamcast Power</text>
<text x="177.4" y="42.8">JP?</text>
<text x="41.1" y="49.1">GP5</text>
<text x="41.1" y="51.7">GND</text>
<text x="61" y="49.1">GP29</text>
<text x="61.6" y="51.7">GND</text>
<text x="102.1" y="49.1">GP5</text>
<text x="102.1" y="51.7">GND</text>
<text x="122" y="49.1">GP29</text>
<text x="122.6" y="51.7">GND</text>
<text x="41.1" y="56.8">GP7</text>
<text x="41.1" y="59.3">GP8</text>
<text x="41.1" y="54.2">GP6</text>
<text x="61" y="59.3">GP26</text>
<text x="61" y="56.8">GP27</text>
<text x="61" y="54.2">GP28</text>
<text x="102.1" y="56.8">GP7</text>
<text x="102.1" y="59.3">GP8</text>
<text x="102.1" y="54.2">GP6</text>
<text x="122" y="59.3">GP26</text>
<text x="122" y="56.8">GP27</text>
<text x="122" y="54.2">GP28</text>
<text x="41.1" y="61.8">GP9</text>
<text x="41.1" y="64.4">GND</text>
<text x="61" y="61.8">GP22</text>
<text x="61.6" y="64.4">GND</text>
<text x="102.1" y="61.8">GP9</text>
<text x="102.1" y="64.4">GND</text>
<text x="122" y="61.8">GP22</text>
<text x="122.6" y="64.4">GND</text>
<text x="41.1" y="66.9">GP10</text>
<text x="41.1" y="69.5">GP11</text>
<text x="61" y="69.5">GP20</text>
<text x="61" y="66.9">GP21</text>
<text x="102.1" y="66.9">GP10</text>
<text x="102.1" y="69.5">GP11</text>
<text x="122" y="69.5">GP20</text>
<text x="122" y="66.9">GP21</text>
<text x="239.4" y="66.6" transform="rotate(-90 239.4 66.6)">Molex_52602_0579</text>
<text x="41.1" y="72">GP12</text>
<text x="41.1" y="74.5">GP13</text>
<text x="41.1" y="77.1">GND</text>
<text x="61" y="74.5">GP18</text>
<text x="61" y="72">GP19</text>
<text x="61.6" y="77.1">GND</text>
<text x="102.1" y="72">GP12</text>
<text x="102.1" y="74.5">GP13</text>
<text x="102.1" y="77.1">GND</text>
<text x="122" y="74.5">GP18</text>
<text x="122" y="72">GP19</text>
<text x="122.6" y="77.1">GND</text>
<text x="41.1" y="79.6">GP14</text>
<text x="41.1" y="82.2">GP15</text>
<text x="61" y="82.2">GP16</text>
<text x="61" y="79.6">GP17</text>
<text x="102.1" y="79.6">GP14</text>
<text x="102.1" y="82.2">GP15</text>
<text x="122" y="82.2">GP16</text>
<text x="122" y="79.6">GP17</text>
<text x="153" y="78.4" transform="rotate(-90 153 78.4)">GND</text>
<text x="216.5" y="83.4">GND</text>
<text x="258.4" y="83.4">GND</text>
<text x="50.2" y="89.9" transform="rotate(-90 50.2 89.9)">GND</text>
<text x="52.7" y="89.9" transform="rotate(-90 52.7 89.9)">SWDIO</text>
<text x="55.2" y="89.9" transform="rotate(-90 55.2 89.9)">SWCLK</text>
<text x="57.8" y="89.9" transform="rotate(-90 57.8 89.9)">3V3</text>
<text x="111.1" y="89.9" transform="rotate(-90 111.1 89.9)">GND</text>
<text x="113.7" y="89.9" transform="rotate(-90 113.7 89.9)">SWDIO</text>
<text x="116.2" y="89.9" transform="rotate(-90 116.2 89.9)">SWCLK</text>
<text x="118.7" y="89.9" transform="rotate(-90 118.7 89.9)">3V3</text>
<text x="207.5" y="86.2">+12V</text>
<text x="263.3" y="86.2">+12V</text>
<text x="178.7" y="95.1">+5V</text>
<text x="221.6" y="97.4">GND</text>
<text x="253.3" y="97.4">GND</text>
<text x="169.5" y="103.8">SW?</text>
<text x="170.1" y="106.3">Lid</text>
<text x="183" y="106.3">R</text>
<text x="183" y="103.8">R?</text>
<text x="160.6" y="117.7">GND</text>
<text x="242.2" y="117.7">J?</text>
<text x="236.6" y="120.3">Micro_SD_Card</text>
<text x="224.5" y="129.2">DAT2</text>
<text x="224.5" y="131.7">DAT3/CD</text>
<text x="224.5" y="134.2">CMD</text>
<text x="224.5" y="136.8">VDD</text>
<text x="17.6" y="143.1">Ground Block</text>
<text x="22.5" y="140.6">J?</text>
<text x="45.2" y="141.9">IDE Breakout</text>
<text x="49.8" y="139.3">J?</text>
<text x="120.4" y="140.6">Misc Signals</text>
<text x="124.7" y="138">J?</text>
<text x="203.8" y="143.2" transform="rotate(-90 203.8 143.2)">GND</text>
<text x="224.5" y="139.3">CLK</text>
<text x="224.5" y="141.9">VSS</text>
<text x="224.5" y="144.4">DAT0</text>
<text x="224.5" y="146.9">DAT1</text>
<text x="251.6" y="152">SHIELD</text>
<text x="272.4" y="153.3" transform="rotate(-90 272.4 153.3)">GND</text>
<text x="154.1" y="168.2" transform="rotate(-90 154.1 168.2)">+5V</text>
<text x="154.1" y="178.9" transform="rotate(-90 154.1 178.9)">+12V +3V3</text>
<text x="26" y="191.4">GND</text>
<text x="60.3" y="187.6">GND</text>
<text x="113.6" y="188.8">GND</text>
<text x="132.7" y="188.8">GND</text>
</g>
<g font-size="1.8" fill="#0f0f0f">
<text x="33" y="32.9">D0</text>
<text x="33" y="35.5">D1</text>
<text x="71.1" y="35.5">PICO_VSYS</text>
<text x="71.1" y="32.9">PICO_VBUS</text>
<text x="94.3" y="35.5">A1</text>
<text x="94.3" y="32.9">A0</text>
<text x="132.1" y="32.9">PICO_VBUS</text>
<text x="132.1" y="35.5">PICO_VSYS</text>
<text x="255.3" y="30.4">DOPEN</text>
<text x="33" y="40.5">D2</text>
<text x="71.1" y="40.5">PICO_3v3_OUT</text>
<text x="94.3" y="40.5">A2</text>
<text x="33" y="43.1">D3</text>
<text x="33" y="45.6">D4</text>
<text x="71.1" y="43.1">MCU_CTRL1</text>
<text x="132.1" y="43.1">MCU_CTRL1</text>
<text x="33" y="48.2">D5</text>
<text x="33" y="53.2">D6</text>
<text x="71.1" y="48.2">PIO_3</text>
<text x="71.1" y="53.2">PIO_2</text>
<text x="132.1" y="53.2">PIO_2</text>
<text x="132.1" y="48.2">PIO_3</text>
<text x="158.9" y="48.2">PICO_VSYS</text>
<text x="33" y="55.8">D7</text>
<text x="33" y="58.3">D8</text>
<text x="71.1" y="55.8">PIO_1</text>
<text x="71.1" y="58.3">PIO_0</text>
<text x="132.1" y="55.8">PIO_1</text>
<text x="132.1" y="58.3">PIO_0</text>
<text x="33" y="60.9">D9</text>
<text x="33" y="65.9">D10</text>
<text x="71.1" y="60.9">MCU_CTRL0</text>
<text x="71.1" y="65.9">SD_PIO_3</text>
<text x="132.1" y="60.9">MCU_CTRL0</text>
<text x="33" y="68.5">D11</text>
<text x="33" y="71">D12</text>
<text x="71.1" y="68.5">SD_PIO_2</text>
<text x="71.1" y="71">SD_PIO_1</text>
<text x="33" y="73.6">D13</text>
<text x="71.1" y="73.6">SD_PIO_0</text>
<text x="33" y="81.2">D15</text>
<text x="33" y="78.6">D14</text>
<text x="71.1" y="81.2">SD_PIO_CLK</text>
<text x="71.1" y="78.6">SD_PIO_CMD</text>
<text x="132.1" y="81.2">MCU2_UART_TX</text>
<text x="132.1" y="78.6">MCU2_UART_RX</text>
<text x="210.4" y="128.2">SD_DAT2</text>
<text x="210.4" y="130.7">SD_DAT3</text>
<text x="205.5" y="135.8">PICO_3v3_OUT</text>
<text x="211" y="133.2">SD_CMD</text>
<text x="88" y="143.4">SD_PIO_CLK</text>
<text x="106" y="143.4">SD_CLK</text>
<text x="210.4" y="143.4">SD_DAT0</text>
<text x="211.4" y="138.3">SD_CLK</text>
<text x="36.8" y="147.2">D1</text>
<text x="36.8" y="149.8">D2</text>
<text x="36.8" y="144.7">D0</text>
<text x="62.2" y="147.2">A1</text>
<text x="62.2" y="149.8">A2</text>
<text x="62.2" y="144.7">A0</text>
<text x="87.6" y="145.9">SD_PIO_CMD</text>
<text x="90.6" y="148.5">SD_PIO_0</text>
<text x="105" y="148.5">SD_DAT0</text>
<text x="105.6" y="145.9">SD_CMD</text>
<text x="210.4" y="145.9">SD_DAT1</text>
<text x="36.8" y="154.8">D4</text>
<text x="36.8" y="152.3">D3</text>
<text x="90.6" y="153.6">SD_PIO_2</text>
<text x="90.6" y="151">SD_PIO_1</text>
<text x="105" y="151">SD_DAT1</text>
<text x="105" y="153.6">SD_DAT2</text>
<text x="36.8" y="157.4">D5</text>
<text x="36.8" y="159.9">D6</text>
<text x="90.6" y="156.1">SD_PIO_3</text>
<text x="102.5" y="161.2">MCU2_UART_RX</text>
<text x="105" y="156.1">SD_DAT3</text>
<text x="36.8" y="167.5">D9</text>
<text x="36.8" y="165">D8</text>
<text x="36.8" y="162.5">D7</text>
<text x="102.7" y="163.7">MCU2_UART_TX</text>
<text x="36.8" y="172.6">D11</text>
<text x="36.8" y="170.1">D10</text>
<text x="106.1" y="168.8">MCU_CTRL0</text>
<text x="106.1" y="171.3">MCU_CTRL1</text>
<text x="36.8" y="177.7">D13</text>
<text x="36.8" y="175.2">D12</text>
<text x="36.8" y="182.8">D15</text>
<text x="36.8" y="180.2">D14</text>
</g>
<g font-size="1.8" fill="#a90000">
<text x="38.9" y="33">1</text>
<text x="38.9" y="35.6">2</text>
<text x="66.3" y="35.6">39</text>
<text x="66.3" y="33">40</text>
<text x="99.8" y="33">1</text>
<text x="99.8" y="35.6">2</text>
<text x="127.3" y="35.6">39</text>
<text x="127.3" y="33">40</text>
<text x="38.9" y="38.1">3</text>
<text x="38.9" y="40.6">4</text>
<text x="66.3" y="40.6">37</text>
<text x="66.3" y="38.1">38</text>
<text x="99.8" y="38.1">3</text>
<text x="99.8" y="40.6">4</text>
<text x="127.3" y="40.6">37</text>
<text x="127.3" y="38.1">38</text>
<text x="38.9" y="43.2">5</text>
<text x="38.9" y="45.7">6</text>
<text x="66.3" y="45.7">35</text>
<text x="66.3" y="43.2">36</text>
<text x="99.8" y="43.2">5</text>
<text x="99.8" y="45.7">6</text>
<text x="127.3" y="45.7">35</text>
<text x="127.3" y="43.2">36</text>
<text x="38.9" y="48.3">7</text>
<text x="38.9" y="50.8">8</text>
<text x="38.9" y="53.3">9</text>
<text x="66.3" y="53.3">32</text>
<text x="66.3" y="50.8">33</text>
<text x="66.3" y="48.3">34</text>
<text x="99.8" y="48.3">7</text>
<text x="99.8" y="50.8">8</text>
<text x="99.8" y="53.3">9</text>
<text x="127.3" y="53.3">32</text>
<text x="127.3" y="50.8">33</text>
<text x="127.3" y="48.3">34</text>
<text x="176" y="50">1</text>
<text x="181.1" y="50">2</text>
<text x="38.4" y="55.9">10</text>
<text x="38.4" y="58.4">11</text>
<text x="66.3" y="58.4">30</text>
<text x="66.3" y="55.9">31</text>
<text x="99.3" y="55.9">10</text>
<text x="99.3" y="58.4">11</text>
<text x="127.3" y="58.4">30</text>
<text x="127.3" y="55.9">31</text>
<text x="230.8" y="55.9">A12</text>
<text x="230.8" y="58.4">A13</text>
<text x="38.4" y="61">12</text>
<text x="38.4" y="63.5">13</text>
<text x="66.3" y="63.5">28</text>
<text x="66.3" y="61">29</text>
<text x="99.3" y="61">12</text>
<text x="99.3" y="63.5">13</text>
<text x="127.3" y="63.5">28</text>
<text x="127.3" y="61">29</text>
<text x="38.4" y="66">14</text>
<text x="38.4" y="68.6">15</text>
<text x="38.4" y="71.1">16</text>
<text x="66.3" y="71.1">25</text>
<text x="66.3" y="68.6">26</text>
<text x="66.3" y="66">27</text>
<text x="99.3" y="66">14</text>
<text x="99.3" y="68.6">15</text>
<text x="99.3" y="71.1">16</text>
<text x="127.3" y="71.1">25</text>
<text x="127.3" y="68.6">26</text>
<text x="127.3" y="66">27</text>
<text x="38.4" y="73.7">17</text>
<text x="38.4" y="76.2">18</text>
<text x="66.3" y="76.2">23</text>
<text x="66.3" y="73.7">24</text>
<text x="99.3" y="73.7">17</text>
<text x="99.3" y="76.2">18</text>
<text x="127.3" y="76.2">23</text>
<text x="127.3" y="73.7">24</text>
<text x="38.4" y="78.7">19</text>
<text x="38.4" y="81.3">20</text>
<text x="66.3" y="81.3">21</text>
<text x="66.3" y="78.7">22</text>
<text x="99.3" y="78.7">19</text>
<text x="99.3" y="81.3">20</text>
<text x="127.3" y="81.3">21</text>
<text x="127.3" y="78.7">22</text>
<text x="49.3" y="92.7" transform="rotate(-90 49.3 92.7)">41</text>
<text x="51.8" y="92.7" transform="rotate(-90 51.8 92.7)">42</text>
<text x="54.4" y="92.7" transform="rotate(-90 54.4 92.7)">43</text>
<text x="56.9" y="92.7" transform="rotate(-90 56.9 92.7)">44</text>
<text x="110.2" y="92.7" transform="rotate(-90 110.2 92.7)">41</text>
<text x="112.8" y="92.7" transform="rotate(-90 112.8 92.7)">42</text>
<text x="115.3" y="92.7" transform="rotate(-90 115.3 92.7)">43</text>
<text x="117.9" y="92.7" transform="rotate(-90 117.9 92.7)">44</text>
<text x="167.1" y="111">1</text>
<text x="174.8" y="111">2</text>
<text x="221.1" y="128.3">1</text>
<text x="221.1" y="130.8">2</text>
<text x="221.1" y="133.3">3</text>
<text x="221.1" y="135.9">4</text>
<text x="120.8" y="143.5">1</text>
<text x="129.2" y="143.5">17</text>
<text x="221.1" y="138.4">5</text>
<text x="221.1" y="141">6</text>
<text x="221.1" y="143.5">7</text>
<text x="25.5" y="144.8">1</text>
<text x="25.5" y="147.3">2</text>
<text x="25.5" y="149.9">3</text>
<text x="45.9" y="144.8">1</text>
<text x="45.9" y="147.3">2</text>
<text x="45.9" y="149.9">3</text>
<text x="54.3" y="144.8">17</text>
<text x="54.3" y="147.3">18</text>
<text x="54.3" y="149.9">19</text>
<text x="120.8" y="146">2</text>
<text x="120.8" y="148.6">3</text>
<text x="129.2" y="146">18</text>
<text x="129.2" y="148.6">19</text>
<text x="221.1" y="146">8</text>
<text x="25.5" y="152.4">4</text>
<text x="25.5" y="154.9">5</text>
<text x="45.9" y="152.4">4</text>
<text x="45.9" y="154.9">5</text>
<text x="54.3" y="152.4">20</text>
<text x="54.3" y="154.9">21</text>
<text x="120.8" y="151.1">4</text>
<text x="120.8" y="153.7">5</text>
<text x="129.2" y="151.1">20</text>
<text x="129.2" y="153.7">21</text>
<text x="260.5" y="151.1">9</text>
<text x="25.5" y="157.5">6</text>
<text x="25.5" y="160">7</text>
<text x="45.9" y="157.5">6</text>
<text x="45.9" y="160">7</text>
<text x="54.3" y="157.5">22</text>
<text x="54.3" y="160">23</text>
<text x="120.8" y="156.2">6</text>
<text x="120.8" y="158.7">7</text>
<text x="120.8" y="161.3">8</text>
<text x="129.2" y="156.2">22</text>
<text x="129.2" y="158.7">23</text>
<text x="129.2" y="161.3">24</text>
<text x="25.1" y="167.6">10</text>
<text x="25.5" y="162.6">8</text>
<text x="25.5" y="165.1">9</text>
<text x="45.4" y="167.6">10</text>
<text x="45.9" y="162.6">8</text>
<text x="45.9" y="165.1">9</text>
<text x="54.3" y="162.6">24</text>
<text x="54.3" y="165.1">25</text>
<text x="54.3" y="167.6">26</text>
<text x="120.3" y="166.4">10</text>
<text x="120.8" y="163.8">9</text>
<text x="129.2" y="163.8">25</text>
<text x="129.2" y="166.4">26</text>
<text x="25.1" y="170.2">11</text>
<text x="25.1" y="172.7">12</text>
<text x="45.4" y="170.2">11</text>
<text x="45.4" y="172.7">12</text>
<text x="54.3" y="170.2">27</text>
<text x="54.3" y="172.7">28</text>
<text x="120.3" y="168.9">11</text>
<text x="120.3" y="171.4">12</text>
<text x="120.3" y="174">13</text>
<text x="129.2" y="168.9">27</text>
<text x="129.2" y="171.4">28</text>
<text x="129.2" y="174">29</text>
<text x="25.1" y="175.3">13</text>
<text x="25.1" y="177.8">14</text>
<text x="45.4" y="175.3">13</text>
<text x="45.4" y="177.8">14</text>
<text x="54.3" y="175.3">29</text>
<text x="54.3" y="177.8">30</text>
<text x="120.3" y="176.5">14</text>
<text x="120.3" y="179.1">15</text>
<text x="129.2" y="176.5">30</text>
<text x="129.2" y="179.1">31</text>
<text x="25.1" y="180.3">15</text>
<text x="25.1" y="182.9">16</text>
<text x="45.4" y="180.3">15</text>
<text x="45.4" y="182.9">16</text>
<text x="54.3" y="180.3">31</text>
<text x="54.3" y="182.9">32</text>
<text x="120.3" y="181.6">16</text>
<text x="129.2" y="181.6">32</text>
</g>
<g font-size="1.8" fill="#0000c2">
<text x="160" y="38">Power Picos from Dreamcast</text>
<text x="158.7" y="93.9">GDROM Lid Switch</text>
<text x="52.1" y="96.4">SWD Pins connect via their own headers, not connected to board.</text>
<text x="147.3" y="143.4">(44.1kHz)</text>
<text x="158.7" y="143.4">Left right clock</text>
<text x="147.3" y="148.5">(audio data, serial)</text>
<text x="147.3" y="145.9">(1.41MHz)</text>
<text x="158.7" y="145.9">Bit clock</text>
<text x="146" y="151">5v Open, 0v Close</text>
<text x="188" y="190.4">GDROM Breakout Devboard</text>
<text x="207" y="194.2">2023-02-16</text>
</g>
</svg>
